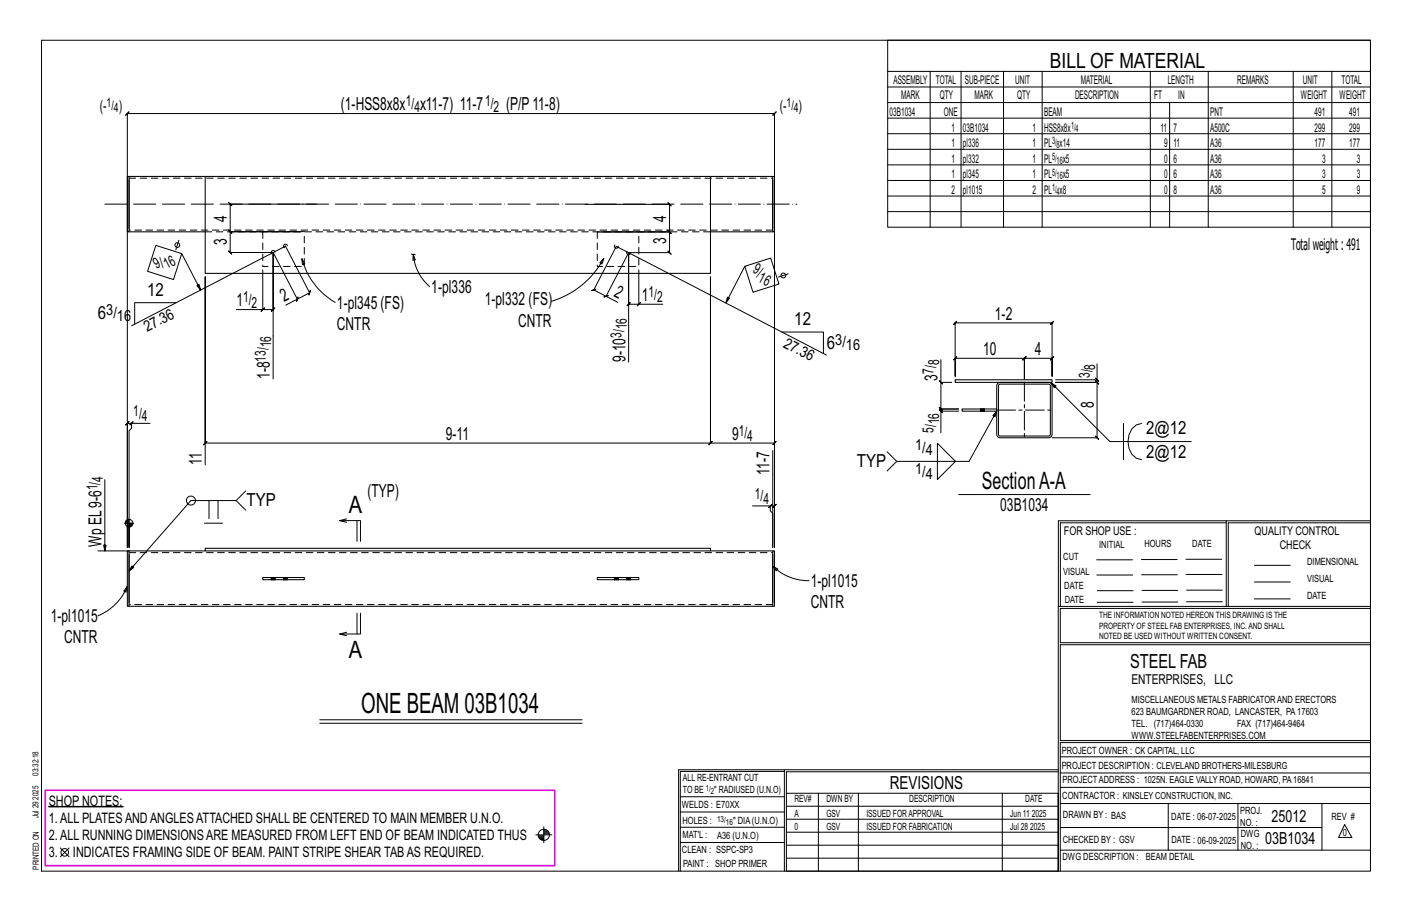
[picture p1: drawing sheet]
<svg xmlns="http://www.w3.org/2000/svg" width="432mm" height="279mm" viewBox="0 0 432 279" stroke-linecap="round" stroke-linejoin="round" font-family="sans-serif">
<path d="M14.9 246.5h22.7v.2h-22.7z" fill="#000" stroke="#000" stroke-width=".31"/>
<g fill="none" stroke="#000" stroke-width=".31">
<path d="M12.7 12.3h406.4v254h-406.4zM271.5 12.3h147.6v57.2h-147.6zM271.5 21.8h147.6M271.5 26.6h147.6M271.5 31.4h147.6M271.5 36.1h147.6M284.5 21.8v47.7M293.9 21.8v47.7M306.9 21.8v47.7M318.7 21.8v47.7M351.8 21.8v47.7M357.7 31.4v38.1"/>
<path d="M369.5 21.8v47.7M395.5 21.8v47.7M407.3 21.8v47.7M271.5 40.9h147.6M271.5 45.6h147.6M271.5 50.4h147.6M271.5 55.2h147.6M271.5 59.9h147.6M47.7 75l7.9 2.5-2.5 8-8-2.6zM54.7 73.4l-.9 3M55.6 77.5l5.7 11.2-1.1-1.4 .7-.4 .4 1.8M92.3 79.1l.9 1.6-.7 .2z"/>
<path d="M92.3 79.1a21.9 21.9 0 0 0 10.2 13.4M93.1 70.8h-22.7l-.5-.5 1 1-.5-.5v6.4l-.5-.5 1 1-.5-.5h13.1l7.4 14.2-3.5 1.9M96.8 62.4h-26.4l-.5-.5 1 1-.5-.5v8.5l-.5-.5 1 1-.5-.5h21.6M125.8 77.7l.6 .1M126.4 77.8l.6 1.6-.7 .1zM126.4 77.8a14.4 14.4 0 0 0 5 9.8M126.4 77.8l.6 .1M178.9 62.5h25.8l-.5-.5 1 1-.5-.5v8.4l-.5-.5 1 1-.5-.5h-22M183.7 70.9h21l-.5-.5 1 1-.5-.5v6.3l-.5-.5 1 1-.5-.5h-12.5v33.5M184.6 79l-.5 1.7-.7-.4zM184.6 79a27 27 0 0 1-15.9 13.1M236.8 71.9v63.5l.5-.5-1 1 .5-.5h-19.5l.5-.5-1 1 .5-.5v-50.8v50.8l.5-.5-1 1 .5-.5h-154.5l.5-.5-1 1 .5-.5v-50.8v57.5"/>
<path d="M271.5 64.7h147.6M53.9 92.5h-12.7v6.6M80.4 82.5v12.1h-8.1M80.4 94.6h3.1l-.5 .5 1-1-.5 .5v-17.4v38.7M80.9 94.1l-1 1zM90.9 91.4l3.8-1.9-.2 .7 .4-1.4-.2 .7-7.4-14.3-47.1 24.4M91.1 90.8l-.4 1.3zM184.7 90.8l1.3-.4zM185.3 90.6l-3.7-2 .7-.2-1.4 .4 .7-.2 6.9-13.3 64.2 33.3M188.9 92.4l-3.6-1.8 6.9-13.3v15.7l-.5 .5 1-1-.5 .5h3.2M195.4 82.5v10.5h7.3M195.9 92.5l-1 1z"/>
<path d="M227.8 81.4l7.9-2.5 2.5 7.9-7.9 2.5zM227.8 81.4l-5.8 11.2 .5-1.8 .6 .4-1.1 1.4M241 83.7l-2.9 1M292.1 98.7l-.5 .5 1-1-.5 .5h29.6l-.5 .5 1-1-.5 .5v16.3v-5.5l.5-.5-1 1 .5-.5h-8.4l.5-.5-1 1 .5-.5v6.3v-6.3l.5-.5-1 1 .5-.5h-21.2l.5-.5-1 1 .5-.5v5.5zM239.1 101.5h12.7v6.6M287.2 116.4l1 1zM287.7 116.9v8.1l-.5-.5 1 1-.5-.5h5.5h-5.5l-.5-.5 1 1-.5-.5v.7M287.7 110v6.9h3.3M321.5 117l.9 1.5 .6-.5-1.5-1 17.9 18h24.9M335 115.6l1 1zM335.5 116.1v.8l-.5-.5 1 1-.5-.5h-12.7h12.7l-.5-.5 1 1-.5-.5v16.9l-.5-.5 1 1-.5-.5h-13.8M335.5 111.2v4.9h-12.7"/>
<path d="M39.7 129.9l1-1zM40.2 129.4h-1.3l.5-.5-1 1 .5-.5v37.9v-132.6l-.5 .5 1-1-.5 .5h197.9l-.5 .5 1-1-.5 .5v132.6v-12.6l.5-.5-1 1 .5-.5h-1.2M45.9 129.4h-5.7v1.5l-.7 .8v35.6v-7.4M236.3 137.7v29.6v-10.4l-.7-.7v-1.5h-5.5M286.7 135.5l5.5 5.5-5.5 5.6zM287.2 125.2l1 1zM293.2 125.7h-5.5v6.6M304.8 125.7l-1.2 1.3 .7 .4 .5-1.7-8.5 15.3h-22.1l-2.9-2.9M343.6 129.5v11M349.1 129.5a5 5 0 0 0-4.2 5.5 5 5 0 0 0 4.2 5.5M32.1 146.6v21.8l-.4-1.7h.7l-.3 1.7M38.1 159.9h2.8"/>
<path d="M38.4 159.5v.4M38.6 159.1v.8M38.8 159v.9M39 158.9v1M39.3 158.8v1.1M39.5 158.5v2.8M39.7 159.9v1.2M39.9 159.9v1.1M40.1 159.9v1M40.3 159.9v.8M40.5 159.9v.5M62.5 159.9h5.6"/>
<path d="M63.9 153v5.5M66.7 153v5.5M72.2 153l2.9 3M75.1 150.1l-2.9 2.9h-13.8l-18.9 21.6 .8-1.6 .6 .5-1.4 1.1M106 159.7l-2.1-.6h6.3v6.4M106 158.6l-2.1 .5M109.2 159.1v6.4M236.1 154.2l-1 1zM274.2 141l-2.9 3M293.2 151.2h40.2M375 159.8h-50.7v25.6M375 159.2h-51.3l-.1 107.1"/>
<path d="M419.1 159.2h-44.1v26.2M419.1 159.8h-43.5v25.6M29.9 168.4h9.6M38.9 179.3l-.4 1.7-.7-.3zM38.9 179.3a16.6 16.6 0 0 1-8.9 9M236.3 173.1l1.6 .8-.5 .6zM236.3 173.1a15.6 15.6 0 0 0 11.1 4.4M335.4 171.1h10.9M335.4 175.8h11M349 171h11M349.1 175.7h11M362.7 171h10.9"/>
<path d="M362.7 175.6h11M383.6 172.8h11M383.6 177.9h11M106 193.3l-2.1 .5M109.2 187.5v6.3M110.2 187.5v6.3h-6.3l2.1 .5M323.7 185.4h95.4M335.5 184.1h11M335.5 180.6h11M349.2 184h11M349.2 180.5h11M362.9 180.4h10.9"/>
<path d="M362.9 184h10.9M383.6 183.1h11M419.1 186h-94.9v10.5h94.9M419.1 197.1h-94.9v29.3h94.9v.6h-94.9v39.3M97.8 220h80.2M97.8 221.1h80.2M239.9 235.8h-31.9v30.5M239.9 235.3h-32.4v31M323.6 235.3h-83.7v31M323.6 235.9h-83.1v6.6M324.2 236.3h94.9M324.2 231.4h94.9"/>
<path d="M18.4 259.2l2.7 2.7M21.1 259.2l-2.7 2.7M163.8 255.2h5M164.6 255.5h1.7M164.7 255.8h1.6M164.8 256.1h1.5M165 256.4h1.3M165.4 256.6h.9M166.3 252.8v4.9M166.3 254.1h1.3M166.3 253.8h.9M166.3 254.6h1.6"/>
<path d="M166.3 254.3h1.5M166.3 254.9h1.7M208 252.9h31.9M208 257.5h31.9M208 243.6h31.9M208 248.2h31.9M240.5 242.5h83.1v23.8h-83.1zM240.5 258.4h83.1M240.5 254.4h83.1M240.5 250.4h83.1M240.5 246.5h83.1M250.3 242.5v23.8"/>
<path d="M262.5 242.5v23.8M306.5 242.5v23.8M324.2 253h80.1M324.2 245.6h94.9M324.2 259.9h94.9M324.2 240.7h94.9M357.3 245.6v14.3M378.6 245.6v14.3M404.3 245.6v14.3M411.2 252.1l2.2 3.9h-4zM240.5 262.3h83.1"/>
<circle cx="54.2" cy="74.9" r=".74"/>
<circle cx="239.6" cy="84.2" r=".74"/>
<circle cx="39.5" cy="159.9" r="1.16"/>
<circle cx="58.4" cy="153" r="1.38"/>
<circle cx="166.3" cy="255.2" r="1.71"/>
<circle cx="19.8" cy="260.6" r="1.17"/>
</g>
<path d="M13.8 241.6h155.8v23h-155.8z" fill="none" stroke="#f0f" stroke-width=".5"/>
<g fill="none" stroke="#000" stroke-width=".32">
<path d="M38.9 53.9h.6v17h-.6zM39.5 55v14.8M39.5 53.9h23.3M62.8 53.9h154.5v29.7h-154.5zM217.3 53.9h19M236.3 53.9h.5v17h-.5zM236.3 55v14.8M39.5 70.9h23.3M217.3 70.9h19M292.1 116.1h29.6v.8h-29.6zM305.1 117.2l.8-.3h14.8a1.06 1.06 0 0 1 1 1v14.9a1.06 1.06 0 0 1-1 1h-14.8a1.06 1.06 0 0 1-1.1-1v-14.9zM305.5 117.6l.4-.2 15.1 .2 .2 .3-.2 15.2-.3 .2-15.2-.2-.2-.3z"/>
<path d="M299.8 125h.1M299.8 125.7h.1M301 125h.1M301 125.7h.1M304.8 125h-10.6v.7h10.6M38.9 168.4h.6v16.9h-.6zM39.5 169.5v14.8M39.5 168.4h23.3M62.8 167.6h154.5v.8h-154.5zM80.4 176.5h12.7v.7h-12.7zM82.9 176.5h.1M82.9 177.2h.1"/>
<path d="M84.1 176.5h.1M84.1 177.2h.1M86.7 176.5h.1M86.7 177.2h.1M87.9 176.5h.1M87.9 177.2h.1M182.7 176.5h12.7v.7h-12.7zM187.9 176.5h.1M187.9 177.2h.1M189.1 176.5h.1M189.1 177.2h.1M191.6 176.5h.1"/>
<path d="M191.6 177.2h.1M192.8 176.5h.1M192.8 177.2h.1M217.3 168.4h19M236.3 168.4h.5v16.9h-.5zM236.3 169.5v14.8M39.5 185.3h196.8"/>
</g>
<g fill="none" stroke="#000" stroke-width=".31" stroke-dasharray="2 1.4">
<path d="M39.5 54.5h196.8M62.8 70.9h154.5M80.4 70.9v10.6h12.7v-10.6M182.7 70.9v10.6h12.7v-10.6M236.3 70.3h-196.8M299.8 125v.7M299.8 125h.1M300 125l-.2 .7M300.2 125h-.2l-.1 .7M300.4 125h.3v.7h-.3zM300.4 125h-.2v.7h-.2M300.4 125.7h-.2"/>
<path d="M300.7 125h.1v.7h-.1M300.8 125v.7M301 125h.1M301 125.7h.1M301 125.7v-.7M39.5 168.9h196.8M82.9 176.5v.7M82.9 176.5h.1M83.1 176.5l-.2 .7M83.3 176.5h-.2l-.1 .7M83.5 176.5h.3v.7h-.3zM83.5 176.5h-.2v.7h-.2"/>
<path d="M83.5 177.2h-.2M83.8 176.5h.2v.7h-.2M84 176.5v.7M84.1 176.5h.1M84.1 177.2h.1M84.1 177.2v-.7M86.7 176.5v.7M86.7 176.5h.1M86.9 176.5l-.2 .7M87.1 176.5h-.2l-.1 .7M87.3 176.5h.2v.7h-.2zM87.3 176.5h-.2v.7h-.2"/>
<path d="M87.3 177.2h-.2M87.5 176.5h.2v.7h-.2M87.7 176.5v.7M87.9 176.5h.1M87.9 177.2h.1M87.9 177.2v-.7M187.9 176.5v.7M187.9 176.5h.1M188.1 176.5l-.2 .7M188.2 176.5h-.1l-.2 .7M188.5 176.5h.2v.7h-.2zM188.5 176.5h-.3v.7h-.1"/>
<path d="M188.5 177.2h-.3M188.7 176.5h.2v.7h-.2M188.9 176.5v.7M189 176.5h.1M189.1 177.2h-.1M189.1 177.2v-.7M191.6 176.5v.7M191.6 176.5h.1M191.8 176.5l-.2 .7M192 176.5h-.2l-.1 .7M192.2 176.5h.3v.7h-.3zM192.2 176.5h-.2v.7h-.2"/>
<path d="M192.2 177.2h-.2M192.5 176.5h.2v.7h-.2M192.7 176.5v.7M192.8 176.5h.1M192.8 177.2h.1M192.8 177.2v-.7M236.3 184.8h-196.8"/>
<circle cx="83.5" cy="77.2" r=".6"/>
<circle cx="87.3" cy="75.2" r=".6"/>
<circle cx="188.5" cy="75.3" r=".6"/>
<circle cx="192.2" cy="77.3" r=".6"/>
</g>
<path d="M32.1 62.4h211.6" fill="none" stroke="#000" stroke-width=".31" stroke-dasharray="6.8 1 0 1"/>
<path d="M313.3 116.9v16.9M304.8 125.4h16.9" fill="none" stroke="#000" stroke-width=".31" stroke-dasharray="5.8 1 1 1"/>
<text font-size="8.6" x="110.5" y="218.1">ONE BEAM 03B1034</text>
<g font-size="7.3">
<text x="300.3" y="149.4">SectionA-A</text>
<text x="106.7" y="156.7">A</text>
<text x="106.7" y="201">A</text>
</g>
<text font-size="6.4" x="321.1" y="20.7">BILL OF MATERIAL</text>
<text font-size="5.9" x="345.6" y="204.1">STEEL FAB</text>
<g font-size="5.5">
<text x="104.2" y="33.7">(1-HSS8x8x</text>
<text x="128.5" y="33.7">x11-7) 11-7</text>
<text x="154.8" y="33.7">(P/P11-8)</text>
<text x="69.4" y="67.9" transform="rotate(-90 69.4 67.9)">4</text>
<text x="203.8" y="67.7" transform="rotate(-90 203.8 67.7)">4</text>
<text x="69.4" y="75" transform="rotate(-90 69.4 75)">3</text>
<text x="203.8" y="74.7" transform="rotate(-90 203.8 74.7)">3</text>
<text x="131.9" y="89.5">1-pl336</text>
<text x="45" y="90.5">12</text>
<text x="72.3" y="93.6">1</text>
<text x="86.9" y="92.4" transform="rotate(-27 86.9 92.4)">2</text>
<text x="103" y="94.4">1-pl345 (FS)</text>
<text x="148.2" y="93.4">1-pl332 (FS)</text>
<text x="187.6" y="90.6" transform="rotate(27 187.6 90.6)">2</text>
<text x="196.3" y="92">1</text>
<text x="29.9" y="97.6">6</text>
<text x="103" y="100.9">CNTR</text>
<text x="158.5" y="99.9">CNTR</text>
<text x="242.9" y="99.5">12</text>
<text x="304.3" y="97.7">1-2</text>
<text x="252.9" y="106.6">6</text>
<text x="191.3" y="110.7" transform="rotate(-90 191.3 110.7)">9-10</text>
<text x="300.6" y="108.5">10</text>
<text x="316.5" y="108.5">4</text>
<text x="82.5" y="115.9" transform="rotate(-90 82.5 115.9)">1-8</text>
<text x="286.7" y="116.4" transform="rotate(-90 286.7 116.4)">3</text>
<text x="334.5" y="124.6" transform="rotate(-90 334.5 124.6)">8</text>
<text x="136.3" y="134.5">9-11</text>
<text x="223.9" y="134.5">9</text>
<text x="350.5" y="132.7">2@12</text>
<text x="61.8" y="142.1" transform="rotate(-90 61.8 142.1)">11</text>
<text x="262.1" y="142.8">TYP</text>
<text x="350.5" y="140.1">2@12</text>
<text x="235.3" y="145.1" transform="rotate(-90 235.3 145.1)">11-7</text>
<text x="75.4" y="154.8">TYP</text>
<text x="112.4" y="152">(TYP)</text>
<text x="305.9" y="156.1">03B1034</text>
<text x="31.1" y="167.3" transform="rotate(-90 31.1 167.3)">Wp EL9-6</text>
<text x="248" y="179.4">1-pl1015</text>
<text x="248" y="186">CNTR</text>
<text x="15.5" y="190.2">1-pl1015</text>
<text x="19.6" y="196.7">CNTR</text>
<text x="272.2" y="241.1">REVISIONS</text>
</g>
<g font-size="5.1">
<text x="388.9" y="251.3">25012</text>
<text x="386.9" y="258.1">03B1034</text>
</g>
<text font-size="4.9" x="394.8" y="76.4">Totalweight : 491</text>
<g font-size="4.7">
<text x="30.5" y="33.9">(-</text>
<text x="36.3" y="33.9">)</text>
<text x="124.1" y="32.5">1/</text>
<text x="126.7" y="34.1">4</text>
<text x="148.3" y="32.5">1/</text>
<text x="151" y="34.1">2</text>
<text x="238.4" y="33.9">(-</text>
<text x="244.2" y="33.9">)</text>
<text x="47.9" y="82.1" transform="rotate(-27 47.9 82.1)">9/</text>
<text x="51" y="82.4" transform="rotate(-27 51 82.4)">16</text>
<text x="230" y="83.2" transform="rotate(27 230 83.2)">9/</text>
<text x="231.6" y="85.9" transform="rotate(27 231.6 85.9)">16</text>
<text x="74.3" y="92.4">1/</text>
<text x="76.9" y="94.1">2</text>
<text x="198.3" y="90.8">1/</text>
<text x="200.9" y="92.4">2</text>
<text x="32.5" y="96.3">3/</text>
<text x="35.8" y="98">16</text>
<text x="45" y="101.5" transform="rotate(-27 45 101.5)">27.36</text>
<text x="191.7" y="100.7" transform="rotate(-90 191.7 100.7)">16</text>
<text x="83" y="106.2" transform="rotate(-90 83 106.2)">16</text>
<text x="190" y="103.3" transform="rotate(-90 190 103.3)">3/</text>
<text x="239.3" y="106" transform="rotate(27 239.3 106)">27.36</text>
<text x="255.4" y="105.3">3/</text>
<text x="258.7" y="107">16</text>
<text x="81.3" y="110.5" transform="rotate(-90 81.3 110.5)">13/</text>
<text x="287.2" y="111.7" transform="rotate(-90 287.2 111.7)">8</text>
<text x="334.9" y="113" transform="rotate(-90 334.9 113)">8</text>
<text x="285.5" y="114.3" transform="rotate(-90 285.5 114.3)">7/</text>
<text x="333.3" y="115.6" transform="rotate(-90 333.3 115.6)">3/</text>
<text x="40.8" y="127.2">1/</text>
<text x="43.4" y="128.8">4</text>
<text x="287.2" y="129.7" transform="rotate(-90 287.2 129.7)">16</text>
<text x="225.9" y="133.2">1/</text>
<text x="228.5" y="134.9">4</text>
<text x="279.8" y="137.6">1/</text>
<text x="285.5" y="132.3" transform="rotate(-90 285.5 132.3)">5/</text>
<text x="283.1" y="139.2">4</text>
<text x="29.8" y="149.9" transform="rotate(-90 29.8 149.9)">1/</text>
<text x="31.5" y="147.3" transform="rotate(-90 31.5 147.3)">4</text>
<text x="279.8" y="144.9">1/</text>
<text x="283.1" y="146.5">4</text>
<text x="230.9" y="152.4">1/</text>
<text x="233.5" y="154.1">4</text>
</g>
<g font-size="4.4">
<text x="14.9" y="251.5">1.ALL PLATESANDANGLESATTACHED SHALL BE CENTERED TO MAIN MEMBER U.N.O.</text>
<text x="14.9" y="246.3">SHOP NOTES:</text>
<text x="14.9" y="256.7">2.ALL RUNNING DIMENSIONSARE MEASURED FROM LEFT END OF BEAM INDICATED THUS</text>
<text x="14.9" y="262">3.</text>
<text x="22.3" y="262">INDICATES FRAMING SIDE OF BEAM. PAINT STRIPE SHEAR TABAS REQUIRED.</text>
</g>
<text font-size="4.2" x="346" y="209.1">ENTERPRISES, LLC</text>
<g font-size="4">
<text x="32.6" y="32.8">1/</text>
<text x="34.8" y="34.2">4</text>
<text x="240.5" y="32.8">1/</text>
<text x="242.7" y="34.2">4</text>
</g>
<g font-size="3.7">
<text x="273.2" y="25.6">ASSEMBLY</text>
<text x="286.2" y="25.6">TOTAL</text>
<text x="295.1" y="25.6">SUB-PIECE</text>
<text x="310.4" y="25.6">UNIT</text>
<text x="330.5" y="25.6">MATERIAL</text>
<text x="357.1" y="25.6">LENGTH</text>
<text x="378.3" y="25.6">REMARKS</text>
<text x="398.4" y="25.6">UNIT</text>
<text x="410.2" y="25.6">TOTAL</text>
<text x="272.1" y="35.5">03B1034</text>
<text x="275.6" y="30.4">MARK</text>
<text x="287.4" y="30.4">QTY</text>
<text x="288.6" y="35.5">ONE</text>
<text x="298" y="30.4">MARK</text>
<text x="311" y="30.4">QTY</text>
<text x="319.3" y="35.5">BEAM</text>
<text x="328.7" y="30.4">DESCRIPTION</text>
<text x="353" y="30.4">FT</text>
<text x="360.3" y="30.4">IN</text>
<text x="370.1" y="35.5">PNT</text>
<text x="397.8" y="30.4">WEIGHT</text>
<text x="402" y="35.5">491</text>
<text x="409.6" y="30.4">WEIGHT</text>
<text x="412.6" y="35.5">491</text>
<text x="290.9" y="40.2">1</text>
<text x="294.5" y="40.2">03B1034</text>
<text x="315.8" y="40.2">1</text>
<text x="319.3" y="40.2">HSS8x8x</text>
<text x="354.9" y="40.2">11</text>
<text x="358.9" y="40.2">7</text>
<text x="370.1" y="40.2">A500C</text>
<text x="402" y="40.2">299</text>
<text x="412.6" y="40.2">299</text>
<text x="290.9" y="45">1</text>
<text x="294.5" y="45">pl336</text>
<text x="315.8" y="45">1</text>
<text x="319.3" y="45">PL x14</text>
<text x="356" y="45">9</text>
<text x="358.9" y="45">11</text>
<text x="370.1" y="45">A36</text>
<text x="402" y="45">177</text>
<text x="412.6" y="45">177</text>
<text x="290.9" y="49.7">1</text>
<text x="294.5" y="49.7">pl332</text>
<text x="315.8" y="49.7">1</text>
<text x="319.3" y="49.7">PL</text>
<text x="325" y="49.7">x5</text>
<text x="356" y="49.7">0</text>
<text x="358.9" y="49.7">6</text>
<text x="370.1" y="49.7">A36</text>
<text x="404.3" y="49.7">3</text>
<text x="415" y="49.7">3</text>
<text x="290.9" y="54.5">1</text>
<text x="290.9" y="59.3">2</text>
<text x="294.5" y="54.5">pl345</text>
<text x="294.5" y="59.3">pl1015</text>
<text x="315.8" y="54.5">1</text>
<text x="315.8" y="59.3">2</text>
<text x="319.3" y="54.5">PL</text>
<text x="319.3" y="59.3">PL x8</text>
<text x="325" y="54.5">x5</text>
<text x="356" y="54.5">0</text>
<text x="356" y="59.3">0</text>
<text x="358.9" y="54.5">6</text>
<text x="358.9" y="59.3">8</text>
<text x="370.1" y="54.5">A36</text>
<text x="370.1" y="59.3">A36</text>
<text x="404.3" y="54.5">3</text>
<text x="404.3" y="59.3">5</text>
<text x="415" y="54.5">3</text>
<text x="415" y="59.3">9</text>
<text x="325.3" y="163.4">FOR SHOP USE :</text>
<text x="383.7" y="163.4">QUALITY CONTROL</text>
<text x="391.4" y="167.8">CHECK</text>
</g>
<g font-size="3.1">
<text x="327.5" y="39.4">1/</text>
<text x="328.9" y="40.5">4</text>
<text x="321.7" y="44.1">3/</text>
<text x="323.1" y="45.3">8</text>
<text x="321.7" y="48.9">5/</text>
<text x="321.7" y="53.7">5/</text>
<text x="323.1" y="50">16</text>
<text x="321.7" y="58.4">1/</text>
<text x="323.1" y="54.8">16</text>
<text x="323.1" y="59.5">4</text>
<text x="336.2" y="167.4">INITIAL</text>
<text x="350" y="167.1">HOURS</text>
<text x="364.6" y="167.2">DATE</text>
<text x="325.2" y="171.3">CUT</text>
<text x="399.8" y="172.8">DIMENSIONAL</text>
<text x="325.1" y="175.8">VISUAL</text>
<text x="399.8" y="177.9">VISUAL</text>
<text x="325.5" y="180">DATE</text>
<text x="325.7" y="184.4">DATE</text>
<text x="399.8" y="183.1">DATE</text>
<text x="346" y="215">MISCELLANEOUS METALS FABRICATORAND ERECTORS</text>
<text x="346" y="218.6">623 BAUMGARDNER ROAD, LANCASTER, PA17603</text>
<text x="346" y="225.8">WWW.STEELFABENTERPRISES.COM</text>
<text x="346" y="222.2">TEL. (717)464-0330</text>
<text x="378.3" y="222.2">FAX (717)464-9464</text>
<text x="324.7" y="230.5">PROJECT OWNER : CK CAPITAL, LLC</text>
<text x="208.8" y="238.8">ALL RE-ENTRANT CUT</text>
<text x="324.7" y="235.1">PROJECT DESCRIPTION : CLEVELAND BROTHERS-MILESBURG</text>
<text x="324.9" y="239.5">PROJECTADDRESS : 1025N. EAGLE VALLY ROAD, HOWARD, PA16841</text>
<text x="208.8" y="242.5">TO BE</text>
<text x="218.4" y="242.5">&quot; RADIUSED (U.N.O)</text>
<text x="242.9" y="245.3">REV#</text>
<text x="252.7" y="245.3">DWN BY</text>
<text x="278.1" y="245.3">DESCRIPTION</text>
<text x="313.5" y="245.3">DATE</text>
<text x="324.9" y="244.2">CONTRACTOR : KINSLEY CONSTRUCTION, INC.</text>
<text x="208.5" y="247">WELDS : E70XX</text>
<text x="208.7" y="251.7">HOLES :</text>
<text x="224.2" y="251.8">&quot; DIA(U.N.O)</text>
<text x="242.9" y="249.9">A</text>
<text x="252.7" y="249.9">GSV</text>
<text x="264.9" y="249.9">ISSUED FORAPPROVAL</text>
<text x="309" y="249.9">Jun 11</text>
<text x="315.5" y="249.9">2025</text>
<text x="325.1" y="250">DRAWN BY : BAS</text>
<text x="358.2" y="250.5">DATE : 06-07-2025</text>
<text x="379.3" y="248.9">PROJ.</text>
<text x="407.2" y="250.5">REV #</text>
<text x="208.7" y="256.3">MAT'L :</text>
<text x="219.3" y="256.4">A36 (U.N.O)</text>
<text x="242.9" y="253.8">0</text>
<text x="252.7" y="253.8">GSV</text>
<text x="264.9" y="253.8">ISSUED FOR FABRICATION</text>
<text x="309" y="253.8">Jul 28</text>
<text x="315" y="253.8">2025</text>
<text x="325" y="257.6">CHECKED BY : GSV</text>
<text x="358.3" y="257.7">DATE : 06-09-2025</text>
<text x="379.3" y="252.5">NO. :</text>
<text x="379.5" y="255.9">DWG</text>
<text x="410.6" y="255.5">0</text>
<text x="208.6" y="260.7">CLEAN : SSPC-SP3</text>
<text x="324.9" y="262.9">DWG DESCRIPTION :</text>
<text x="350.4" y="263">BEAM DETAIL</text>
<text x="379.5" y="259.5">NO. :</text>
<text x="208.9" y="265">PAINT : SHOP PRIMER</text>
</g>
<g font-size="2.7">
<text x="336.1" y="189">THE INFORMATION NOTED HEREON THIS DRAWING IS THE</text>
<text x="336.1" y="195.4">NOTED BE USED WITHOUT WRITTEN CONSENT.</text>
<text x="336.1" y="192.2">PROPERTY OF STEEL FAB ENTERPRISES, INC.AND SHALL</text>
</g>
<g font-size="2.6">
<text x="215.9" y="241.8">1/</text>
<text x="217.4" y="242.7">2</text>
<text x="219.3" y="251.1">13/</text>
<text x="222" y="252.1">16</text>
</g>
<g font-size="2.5">
<text x="11.7" y="237.1" transform="rotate(-90 11.7 237.1)">03:32:18</text>
<text x="11.8" y="244.4" transform="rotate(-90 11.8 244.4)">2025</text>
<text x="11.8" y="250.1" transform="rotate(-90 11.8 250.1)">Jul 29</text>
<text x="11.9" y="265.8" transform="rotate(-90 11.9 265.8)">PRINTED ON</text>
</g>
</svg>
